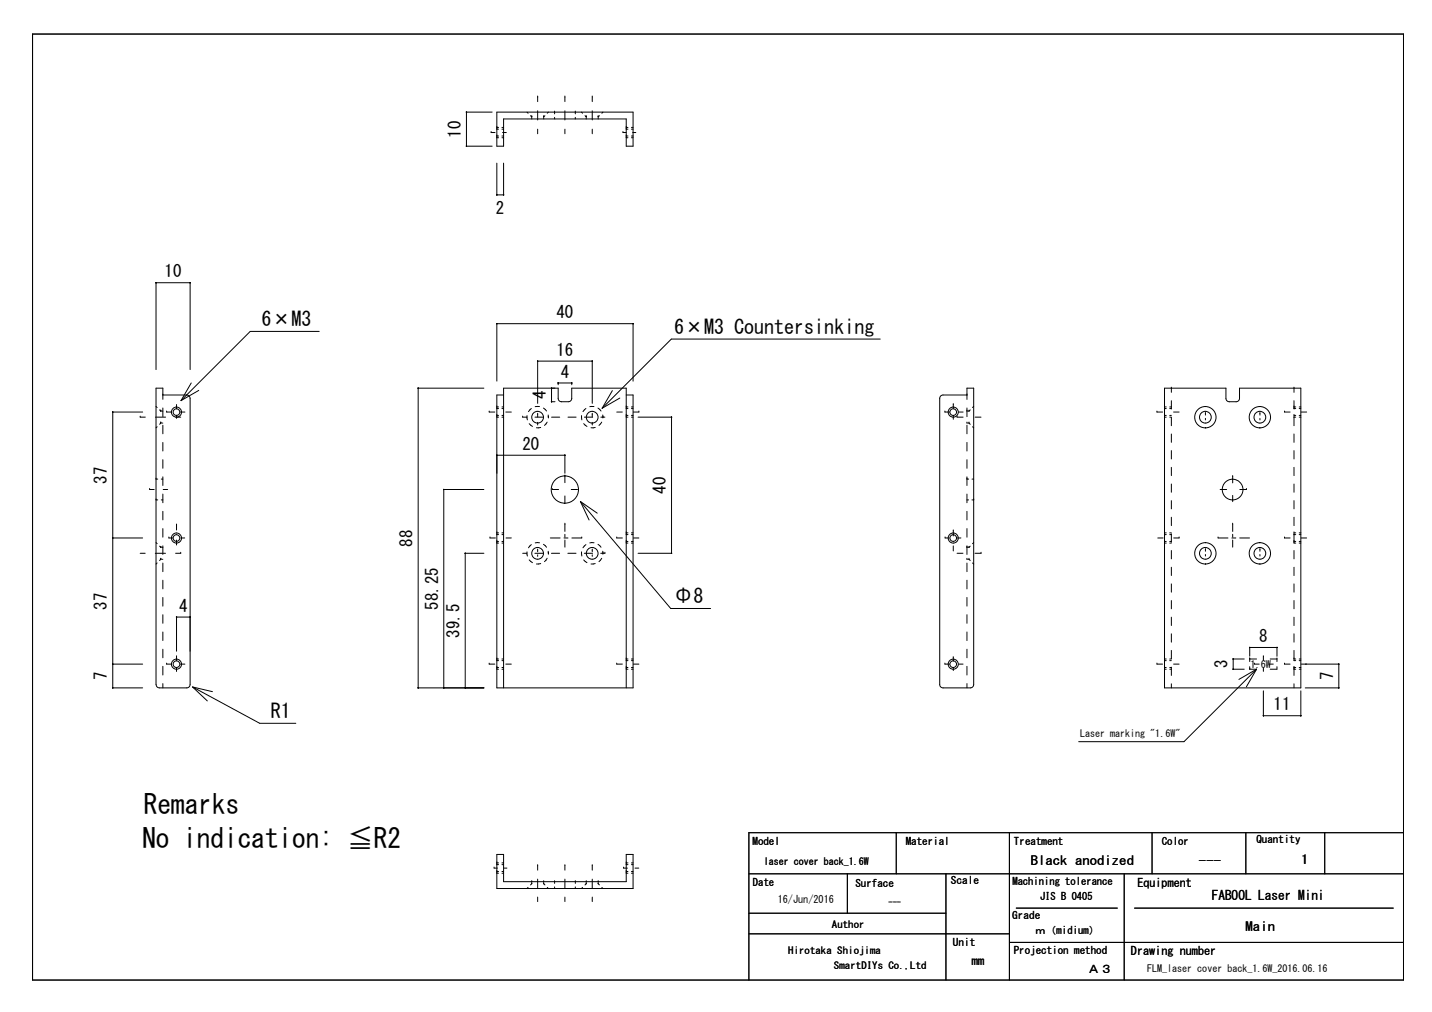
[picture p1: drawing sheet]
<svg xmlns="http://www.w3.org/2000/svg" width="297mm" height="210mm" viewBox="0 0 297 210" stroke-linecap="round" stroke-linejoin="round" font-family="sans-serif">
<g fill="none" stroke="#000" stroke-width=".21">
<path d="M6.8 7.1h284.3v196.2h-284.3zM96.7 23.2v.1M96.7 30.3v.1M96.8 30.3h5.3M96.8 23.2v.1M96.8 30.3h.1M101.9 27.5h.1M101.9 27.5h.8M102.1 23.3h-5.3v7.1M103.1 28.2h.1M103.1 26.8h.1M103.1 28.6h.1"/>
<path d="M103.1 26.4h.1M103.1 23.3h28.2v7h-1.4v-5.6h-25.4v5.6h-1.4zM103.1 33.8l-.1 6.7M103.1 28.2h.3M103.1 26.8h.3M103.1 28.6h.3M103.1 26.4h.3M104.1 28.2h.4M104.1 26.8h.4M104.1 28.6h.4M104.1 26.4h.4M104.2 27.5h.8"/>
<path d="M104.5 33.8l-.1 6.7M109.3 23.3l.2 .2M110 24l.3 .2M110.3 24.2h.1M110.3 24.2v.2M110.3 24.6v.1M111.5 20.1h.1M111.5 20.1v1M111.5 23v1.9M111.5 26.8v.9M112.8 24.2h.1M112.8 24.2v.2"/>
<path d="M112.8 24.6v.1M113 24l-.2 .2M113.7 23.3l-.2 .2M115 23.3h.1M115 23.3v.3M115 24.3v.4M117.2 20.1h.1M117.2 20.1v1M117.2 23v1.9M117.2 26.8v.9M119.3 23.3h.1M119.3 23.3v.3"/>
<path d="M119.3 24.3v.4M120.6 23.3l.2 .2M121.3 24l.3 .2M121.6 24.2h.1M121.6 24.2v.2M121.6 24.6v.1M122.9 20.1h.1M122.9 20.1v1M122.9 23v1.9M122.9 26.8v.9M124.1 24.2h.1M124.1 24.2v.2"/>
<path d="M124.1 24.6v.1M124.3 24l-.2 .2M125.1 23.3l-.3 .2M129.2 27.5h.1M129.2 27.5h.7M129.9 28.2h.1M129.9 26.8h.1M129.9 28.6h.1M129.9 26.4h.1M129.9 28.2h.4M129.9 26.8h.4M129.9 28.6h.4"/>
<path d="M129.9 26.4h.4M131 28.2h.3M131 26.8h.3M131 28.6h.3M131 26.4h.3M131.2 27.5h.7M32.3 58.6v.1M32.3 58.6l.1 18.1M32.4 58.6h7M32.4 58.6v.1M39.4 58.6v18.1M39.5 58.6v.1"/>
<path d="M103.1 40.4h1.4M103.1 40.4v.1M104.4 40.4h.1M104.5 40.4v.1M39.7 79.4l-2.2 3.7M66.2 68.7h-14.3l-14.4 14.4M103 67.1l.1 12M103.1 67.1h28.2M103.1 67.1v.1M111.5 74.9h.1M115.8 79.4v.1M115.8 79.4v.4"/>
<path d="M115.8 79.4h2.8M118.6 79.4v.1M118.6 79.4v.4M122.8 74.9h.1M122.9 74.9h.1M131.3 67.1v.1M131.3 67.1v12M182.6 70.3h-43.3l-14.4 14.4M23.3 85.4v.1M23.4 85.4v57.3M23.4 85.5h6.2M23.4 85.4v.1"/>
<path d="M29.1 86.5h.1M29.1 86.5h1M32.2 86.5h2.2M32.4 99.4h.1M32.4 84.3l.2 .2M32.4 99.4h.3M32.6 88.5l-.2 .2M33.1 85l.3 .3M33.4 87.7h.1M33.4 85.3h.1M33.4 87.7l-.3 .3M33.4 99.4h.4"/>
<path d="M33.7 85.3h.1M33.7 87.7h.1M33.8 81.9h.1M33.8 81.9h4.9a.7 .7 0 0 1 .7 .7v59.4a.69 .69 0 0 1-.7 .7h-5.6a.68 .68 0 0 1-.7-.7v-61.5h1.4v2.3M33.8 84.6v1.8M33.8 88.2v1.8M33.8 91.8v1.7M33.8 95.3v1.8M33.8 98.9v1.8M34.6 85.5h.1M34.6 85.5h.9M36.4 86.5h1.1"/>
<path d="M36.6 84.1h.1M36.6 84.1v.7M36.6 86.1v.7M37.4 85.5h1M41.2 81l-3.7 2.1M86.7 80.5v.1M86.7 80.5v62.2M86.7 80.5h13.7M101.5 85.5h.1M101.5 85.5h1.1M103.1 84.4h.1M103.1 84.7h.1"/>
<path d="M103.1 86.2h.1M103.1 86.5h.1M103.1 84.4h.3M103.1 84.7h.3M103.1 86.2h.3M103.1 86.5h.3M103.1 94.4h14.1M103.1 94.4v.1M104.1 84.4h.4M104.1 84.7h.4M104.1 86.2h.4M104.1 86.5h.4"/>
<path d="M104.5 81.9h-1.4v60.8h28.2v-60.8h-1.4M104.9 85.5h1.2M108.4 86.5h.1M108.4 86.5h.9M109.3 86.2l.1 .9M109.8 87.9l.6 .5M110.2 84.7l-.6 .7M111 86.5h1.7M111.5 85.9h.1M111.5 83.7v-8.8h11.4v8.8M111.5 85.9v.6M111.5 87.6v.6"/>
<path d="M111.9 84.3h-.9M112.2 88.7h-.9M112.7 84.6l.7 .7M113.5 87.6l-.6 .6M113.7 86.1v.4M113.7 86.5h.1M113.7 86.5v.2M114.4 80.5h.1M114.4 83.3h.1M114.4 80.5v2.9M114.4 86.5h1.7M114.4 83.3h.7"/>
<path d="M114.4 80.5v.1M114.4 83.3v.1M117.2 94.4v.1M117.2 98.7h.1M117.2 94.4v3.8M117.2 98.7v1.4M117.8 86.5h1.7M120.6 86.2l.1 .9M121.1 87.9l.7 .5M121.2 86.5h1.7M121.5 84.7l-.6 .7M122.9 85.9h.1"/>
<path d="M122.9 85.9v.6M122.9 87.6v.6M123.2 84.3h-.9M123.5 88.7h-.9M124 84.6l.7 .7M124.6 86.5h.9M124.8 87.6l-.6 .6M125 86.1l.1 .4M125.1 86.5h.1M125.1 86.5v.2M127 81l-2.1 3.7M127.9 85.5h1.2"/>
<path d="M128.6 82.6l-3.7 2.1M129.9 84.4h.1M129.9 84.7h.1M129.9 86.2h.1M129.9 86.5h.1M129.9 84.4h.4M129.9 84.7h.4M129.9 86.2h.4M129.9 86.5h.4M131 84.4h.3M131 84.7h.3M131 86.2h.3"/>
<path d="M131 86.5h.3M131.4 85.5h1.1M132.4 86.5h6.9v28.3M132.5 85.5h.1M139.3 86.5h.1M139.3 86.5v.1M196 85.5h.1M196 85.5h1M197.7 83.9h.1M197.7 83.9v.8M197.7 86.2v.8M198.5 86.5h.1"/>
<path d="M198.5 86.5h1.3M198.8 85.5h1M200.6 81.9h.1M200.6 85.3h.1M200.6 87.7h.1M200.6 99.4h.1M200.6 81.9h-5a.69 .69 0 0 0-.7 .7v59.4a.68 .68 0 0 0 .7 .7h5.7a.69 .69 0 0 0 .7-.7v-61.5h-1.4v2.3M200.6 84.6v1.8M200.6 88.2v1.8M200.6 91.8v1.7M200.6 95.3v1.8M200.6 98.9v1.8"/>
<path d="M200.6 99.4h.3M200.9 85.3h.1M200.9 87.7h.1M201 87.7h.1M201 85.3h.1M201 87.7l.3 .3M201.3 85l-.3 .3M201.6 99.4h.4M201.7 88.5l.3 .2M202 84.3l-.3 .2M202.3 86.5h1.2M240 85.5h.1"/>
<path d="M240 85.5h1.2M241.6 84.4h.1M241.6 84.7h.1M241.6 86.2h.1M241.6 86.5h.1M241.6 80.5h12.7v2.1a.68 .68 0 0 0 .7 .7h1.4a.69 .69 0 0 0 .7-.7v-2.1h12.7v62.2h-28.2zM241.6 84.4h.3M241.6 84.7h.3M241.6 86.2h.3M241.6 86.5h.3M242.6 84.4h.4M242.6 84.7h.4"/>
<path d="M242.6 86.2h.4M242.6 86.5h.4M243 80.5h.1M243 80.5v.9M243 83.1v1.7M243 86.6v1.7M243 90v1.8M243 93.5v1.7M243 96.9v1.8M243.4 85.5h1.2M250 85.8h.1M250 85.8v.3"/>
<path d="M250 86.8v.3M255.7 98.8h.1M255.7 98.8v1.4M261.3 85.8h.1M261.3 85.8v.3M261.3 86.8v.3M266.4 85.5h.1M266.4 85.5h1.2M268.4 80.5h.1M268.4 84.4h.1M268.4 84.7h.1M268.4 86.2h.1"/>
<path d="M268.4 86.5h.1M268.4 80.5v.9M268.4 83.1v1.7M268.4 86.6v1.7M268.4 90v1.8M268.4 93.5v1.7M268.4 96.9v1.8M268.4 84.4h.4M268.4 84.7h.4M268.4 86.2h.4M268.4 86.5h.4M269.5 84.4h.3"/>
<path d="M269.5 84.7h.3M269.5 86.2h.3M269.5 86.5h.3M269.9 85.5h1.1M23.3 111.6h.1M23.4 111.6h6.2M23.4 111.6h.1M29.1 114.8h1M31 101.5h.1M31 101.5h1M32.2 114.8h2.1M32.4 103.7h.1"/>
<path d="M32.4 112.5l.2 .3M32.4 103.7h.3M32.6 116.8l-.2 .2M33.1 113.3l.3 .2M33.4 116h.1M33.4 113.5h.1M33.4 116l-.3 .3M33.4 103.7h.4M33.7 113.5h.1M33.7 116h.1M33.8 102.5v1.8M33.8 106.1v1.7"/>
<path d="M33.8 109.6v1.8M33.8 113.2v1.8M33.8 116.8v1.8M33.8 101.5h1M35 111.6h.1M35 111.6h.9M36.4 114.8h1.1M36.6 108.9h.1M36.6 108.9v1M36.6 112v1M37.5 114.8h.1M37.5 111.6h.8"/>
<path d="M92 101.5v.1M92 101.5v41.2M92.1 101.5h8.3M92.1 101.5v.1M96.5 114.7v.1M96.5 114.8h3.9M96.5 114.7v28M101.6 111.6h.1M101.6 111.6h1.2M103.1 112.3h.1M103.1 110.9h.1M103.1 112.6h.1"/>
<path d="M103.1 110.5h.1M103.1 112.3h.3M103.1 110.9h.3M103.1 112.6h.3M103.1 110.5h.3M104.1 112.3h.4M104.1 110.9h.4M104.1 112.6h.4M104.1 110.5h.4M105 111.6h1.1M108.4 114.8h.9M109.3 114.5l.1 .8"/>
<path d="M109.8 116.1l.6 .6M110.2 113l-.6 .6M111 114.8h1.7M111.5 114.1h.1M111.5 114.1v.3M111.5 115.1v.3M111.9 112.6h-.9M112.2 116.9l-.9 .1M112.7 112.9l.7 .6M113.5 115.8l-.6 .7M113.7 114.3v.5M113.7 114.8h.1"/>
<path d="M113.7 114.8v.1M114.2 111.6h2M114.4 114.8h1.7M114.6 101.5h.1M114.6 101.5h1.3M117 111.6h.8M117.2 108.7h.1M117.2 102.9v1.3M117.2 108.7v1.5M117.2 110.8v.6M117.2 112v1.5M117.8 114.8h1.7"/>
<path d="M118.5 101.5h1.3M118.6 111.6h2.1M120.4 104l18.7 22.2h8.3M120.4 104l3.5 2.4M120.4 104l1.8 3.9M120.6 114.5l.1 .8M120.7 111.6h.1M121.1 116.1l.7 .6M121.2 114.8h1.7M121.5 113l-.6 .6M122.9 114.1h.1M122.9 114.1v.3"/>
<path d="M122.9 115.1v.3M123.2 112.6h-.9M123.5 116.9l-.9 .1M124 112.9l.7 .6M124.6 114.8h.9M124.8 115.8l-.6 .7M125 114.3l.1 .5M125.1 114.8h.1M125.1 114.8v.1M125.5 114.8h.1M127.9 111.6h.1M127.9 111.6h1.2"/>
<path d="M129.9 112.3h.1M129.9 110.9h.1M129.9 112.6h.1M129.9 110.5h.1M129.9 112.3h.4M129.9 110.9h.4M129.9 112.6h.4M129.9 110.5h.4M131 112.3h.3M131 110.9h.3M131 112.6h.3M131 110.5h.3"/>
<path d="M131.4 111.6h1.1M132.4 114.8h6.9M139.3 114.7v.1M196 111.6h.1M196 111.6h.9M197.7 110.1h.1M197.7 110.1v1.1M197.7 113.2v1.1M198.5 111.6h.8M198.5 114.8h1.2M200.6 113.5h.1M200.6 116h.1"/>
<path d="M200.6 102.5v1.8M200.6 106.1v1.7M200.6 109.6v1.8M200.6 113.2v1.8M200.6 116.8v1.8M200.6 103.7h.3M200.9 113.5h.1M200.9 116h.1M201 113.5h.1M201 116h.1M201 116l.3 .3M201.3 113.3l-.3 .2"/>
<path d="M201.6 103.7h.4M201.7 116.8l.3 .2M202 103.7h.1M202 112.5l-.3 .3M202.2 114.8h1.3M203.5 114.8h.1M240.2 111.6h1.1M241.6 112.3h.1M241.6 110.9h.1M241.6 112.6h.1M241.6 110.5h.1M241.6 112.3h.3"/>
<path d="M241.6 110.9h.3M241.6 112.6h.3M241.6 110.5h.3M242.6 112.3h.4M242.6 110.9h.4M242.6 112.6h.4M242.6 110.5h.4M243 100.4v1.7M243 103.8v1.8M243 107.3v1.7M243 110.7v1.8M243 114.2v1.7"/>
<path d="M243 117.7v1.7M243.5 111.6h1.1M244.6 111.6h.1M250 114h.1M250 114v.3M250 115v.3M252.7 111.6h.1M252.7 111.6h2M253.1 101.5h1.3M255.5 111.6h.8M255.7 108.7h.1M255.7 102.8v1.2"/>
<path d="M255.7 108.7v1.5M255.7 110.8v.6M255.7 112v1.5M257.2 111.6h2M257.2 101.5h1.4M258.6 101.5h.1M261.3 114h.1M261.3 114v.3M261.3 115v.3M266.4 111.6h.1M266.4 111.6h1.2M268.4 112.3h.1"/>
<path d="M268.4 110.9h.1M268.4 112.6h.1M268.4 110.5h.1M268.4 112.3h.4M268.4 110.9h.4M268.4 112.6h.4M268.4 110.5h.4M268.4 100.4v1.7M268.4 103.8v1.8M268.4 107.3v1.7M268.4 110.7v1.8M268.4 114.2v1.7"/>
<path d="M268.4 117.7v1.7M269.5 112.3h.3M269.5 110.9h.3M269.5 112.6h.3M269.5 110.5h.3M269.9 111.6h1.1M23.3 137.7v.1M23.4 137.7h6.2M23.4 137.7v.1M33.8 120.3v1.8M33.8 123.9v1.8M33.8 127.5v1.8"/>
<path d="M33.8 131.1v1.8M33.8 134.7v1.7M33.8 138.2v1.8M34.6 137.7h.1M34.6 137.7h.9M36.6 128h.1M36.6 127.9v7.2M36.6 136.2h.1M36.6 136.2v.8M36.6 138.5v.8M36.6 128h2.8M36.6 127.9v.1"/>
<path d="M37.4 137.7h1M39.5 127.9v.1M101.5 137.7h.1M101.5 137.7h1.1M103.1 137h.1M103.1 136.7h.1M103.1 138.4h.1M103.1 138.8h.1M103.1 137h.3M103.1 136.7h.3M103.1 138.4h.3M103.1 138.8h.3"/>
<path d="M104.1 137h.4M104.1 136.7h.4M104.1 138.4h.4M104.1 138.8h.4M104.9 137.7h1.2M127.9 137.7h.1M127.9 137.7h1.2M129.9 136.7h.1M129.9 137h.1M129.9 138.4h.1M129.9 138.8h.1M129.9 137h.4"/>
<path d="M129.9 136.7h.4M129.9 138.4h.4M129.9 138.8h.4M131 137h.3M131 136.7h.3M131 138.4h.3M131 138.8h.3M131.4 137.7h1.1M196 137.7h.1M196 137.7h1M197.7 136.4h.1M197.7 136.4v.7"/>
<path d="M197.7 138.4v.7M198.8 137.7h1M200.6 120.3v1.8M200.6 123.9v1.8M200.6 127.5v1.8M200.6 131.1v1.8M200.6 134.7v1.7M200.6 138.2v1.8M240 137.7h.1M240 137.7h1.2M241.6 136.7h.1M241.6 137h.1"/>
<path d="M241.6 138.4h.1M241.6 138.8h.1M241.6 137h.3M241.6 136.7h.3M241.6 138.4h.3M241.6 138.8h.3M242.6 137h.4M242.6 136.7h.4M242.6 138.4h.4M242.6 138.8h.4M243 121.1v1.7M243 124.6v1.7"/>
<path d="M243 128v1.7M243 131.5v1.7M243 134.9v1.7M243 138.4v1.7M243.4 137.7h1.2M255.8 136.6v.1M255.8 138.8h.1M255.8 136.7h2.3M255.8 136.6v2.2h2.3M255.8 136.7h.1M259.2 134.3h.1M259.2 136.7h.1"/>
<path d="M259.2 138.8h.1M259.2 136.7h1.4M259.2 138.8h1.4M259.2 134.3v1.8M259.2 136.7v.5M259.2 138.3v.5M259.2 134.3h5.7M259.3 134.3h.1M260.2 137.7h.1M260.2 137.7h1M260.6 138.8l-15 15h-21.8M260.6 138.8l-2.1 3.7"/>
<path d="M260.6 138.8l-3.6 2.1M262.1 136.2h.1M262.1 136.2v.8M262.1 138.5v.7M263.1 137.7h1M263.5 136.7h1.4M264.9 134.3h.1M264.9 136.7h.1M264.9 138.3v.5h-1.4M264.9 134.3v1.8M264.9 136.7v.5M266.4 137.7h.1"/>
<path d="M266.4 137.7h1.2M268.4 136.7h.1M268.4 137h.1M268.4 138.8h.1M268.4 138.4h.1M268.4 121.1v1.7M268.4 124.6v1.7M268.4 128v1.7M268.4 131.5v1.7M268.4 134.9v1.7M268.4 138.4v1.7M268.4 137h.4"/>
<path d="M268.4 136.7h.4M268.4 138.4h.4M268.4 138.8h.4M269.5 137h.3M269.5 136.7h.3M269.5 138.4h.3M269.5 138.8h.3M269.9 137.7h7.8M277.7 137.7v.1M277.7 137.7v5M23.3 142.7h.1M23.4 142.7h6.2"/>
<path d="M23.4 142.7h.1M33.8 141.8v.9M39.9 142.5l14 7.5h7.5M39.9 142.5l4.2 1M39.9 142.5l3.1 2.9M86.7 142.6v.1M86.7 142.7h13.7M92 142.7h.1M92.1 142.6v.1M96.5 142.6v.1M96.5 142.7h.1M104.5 142.7v-62.2h11.3v2.1a.68 .68 0 0 0 .7 .7h1.4a.69 .69 0 0 0 .7-.7v-2.1h11.3v62.2"/>
<path d="M200.6 141.8v.9M243 141.8v.9M262 148.4v.1M262.1 143.3v5.2M262.1 148.5h7.7M268.4 141.8v.9M269.8 143.3v5.2M269.9 148.4v.1M270.7 142.7h7M277.7 142.7h.1M277.7 142.6v.1M103.1 179.3h.1"/>
<path d="M103.1 179h.1M103.1 177.2h1.4v5.7h25.4v-5.7h1.4v7.1h-28.2zM103.1 179.3h.3M103.1 179h.3M104.1 179.3h.4M104.1 179h.4M111.5 179.5h.1M111.5 179.5v1M117.2 179.5h.1M117.2 179.5v1M122.9 179.5h.1M122.9 179.5v1"/>
<path d="M129.9 179.3h.1M129.9 179h.1M129.9 179.3h.4M129.9 179h.4M131 179.3h.3M131 179h.3M185.9 172.7v8.5M209.4 172.7v30.6M239 172.7v8.5M258.4 172.7v8.5M274.8 172.7v8.5M291.1 172.7h-135.8v30.6"/>
<path d="M102.5 180.1h.1M102.5 180.1h.7M103.1 180.8h.1M103.1 181.1h.1M103.1 180.8h.3M103.1 181.1h.3M104.1 180.8h.4M104.1 181.1h.4M104.5 180.1h.7M109.5 184.1l-.2 .2M110.3 183.3h.1M110.3 182.9h.1"/>
<path d="M110.3 182.9v.1M110.3 183.2v.1M110.3 183.3l-.3 .3M111.5 182.3v1.9M111.5 186.1v.9M112.8 182.9h.1M112.8 183.3h.1M112.8 182.9v.1M112.8 183.2v.1M112.8 183.3l.2 .3M113.5 184.1l.2 .2M115 182.9h.1"/>
<path d="M115 182.9v.3M115 184v.3M117.2 182.3v1.9M117.2 186.1v.9M119.3 182.9h.1M119.3 182.9v.3M119.3 184v.3M120.8 184.1l-.2 .2M121.6 183.3h.1M121.6 182.9h.1M121.6 182.9v.1M121.6 183.2v.1"/>
<path d="M121.6 183.3l-.3 .3M122.9 182.3v1.9M122.9 186.1v.9M124.1 182.9h.1M124.1 183.3h.1M124.1 182.9v.1M124.1 183.2v.1M124.1 183.3l.2 .3M124.8 184.1l.3 .2M129.3 180.1h.1M129.3 180.1h.9M129.9 180.8h.1"/>
<path d="M129.9 181.1h.1M129.9 180.8h.4M129.9 181.1h.4M131 180.8h.3M131 181.1h.3M131.7 180.1h.8M155.3 189.4h40.9M155.3 181.2h135.8M155.3 193.7h54.1M175.8 181.2v8.2M196.2 181.2v22.1M209.4 195.5h81.7"/>
<path d="M210.8 188.4h21M233.2 181.2v22.1M235.3 188.4h53.7"/>
<circle cx="36.6" cy="85.5" r="1.05"/>
<circle cx="36.6" cy="85.5" r=".69"/>
<circle cx="111.5" cy="86.5" r="1.22"/>
<circle cx="122.8" cy="86.5" r="1.22"/>
<circle cx="197.7" cy="85.5" r=".68"/>
<circle cx="197.7" cy="85.5" r="1.05"/>
<circle cx="250" cy="86.5" r="2.21"/>
<circle cx="250" cy="86.5" r="1.22"/>
<circle cx="261.3" cy="86.5" r="2.21"/>
<circle cx="261.3" cy="86.5" r="1.22"/>
<circle cx="36.6" cy="111.6" r="1.05"/>
<circle cx="36.6" cy="111.6" r=".69"/>
<circle cx="111.5" cy="114.8" r="1.22"/>
<circle cx="117.2" cy="101.5" r="2.83"/>
<circle cx="122.8" cy="114.8" r="1.22"/>
<circle cx="197.7" cy="111.6" r="1.05"/>
<circle cx="197.7" cy="111.6" r=".69"/>
<circle cx="250" cy="114.8" r="2.21"/>
<circle cx="250" cy="114.8" r="1.22"/>
<circle cx="255.7" cy="101.5" r="2.15"/>
<circle cx="261.3" cy="114.8" r="2.21"/>
<circle cx="261.3" cy="114.8" r="1.22"/>
<circle cx="36.6" cy="137.8" r="1.05"/>
<circle cx="36.6" cy="137.8" r=".69"/>
<circle cx="197.7" cy="137.8" r="1.05"/>
<circle cx="197.7" cy="137.8" r=".69"/>
</g>
<g font-size="5.7">
<text x="29.9" y="168.8">Remarks</text>
<text x="29.5" y="175.8">No indication: ≦R2</text>
</g>
<g font-size="4.1">
<text x="54.2" y="67.7">6×M3</text>
<text x="139.8" y="69.2">6×M3 Countersinking</text>
<text x="139.7" y="125.1">Φ8</text>
<text x="56.2" y="148.9">R1</text>
</g>
<g font-size="3.5">
<text x="95.6" y="28.6" transform="rotate(-90 95.6 28.6)">10</text>
<text x="102.9" y="44.4">2</text>
<text x="34.1" y="57.5">10</text>
<text x="115.4" y="66">40</text>
<text x="115.4" y="73.8">16</text>
<text x="113.2" y="82.8" transform="rotate(-90 113.2 82.8)">4</text>
<text x="116.3" y="78.3">4</text>
<text x="108.4" y="93.3">20</text>
<text x="22.2" y="100.3" transform="rotate(-90 22.2 100.3)">37</text>
<text x="138.1" y="102.4" transform="rotate(-90 138.1 102.4)">40</text>
<text x="85.6" y="113.4" transform="rotate(-90 85.6 113.4)">88</text>
<text x="22.2" y="126.4" transform="rotate(-90 22.2 126.4)">37</text>
<text x="37.1" y="126.8">4</text>
<text x="90.9" y="126.5" transform="rotate(-90 90.9 126.5)">58.25</text>
<text x="95.3" y="132.3" transform="rotate(-90 95.3 132.3)">39.5</text>
<text x="261.2" y="133.2">8</text>
<text x="22.2" y="141.1" transform="rotate(-90 22.2 141.1)">7</text>
<text x="254.6" y="138.6" transform="rotate(-90 254.6 138.6)">3</text>
<text x="276.5" y="141.1" transform="rotate(-90 276.5 141.1)">7</text>
<text x="264.2" y="147.3">11</text>
</g>
<text font-size="2.7" x="251.4" y="186.7">FABOOL Laser Mini</text>
<g font-size="2.6">
<text x="213.8" y="179.3">Black anodized</text>
<text x="248.7" y="179.3">---</text>
<text x="269.9" y="179.2">1</text>
<text x="258.4" y="193.2">Main</text>
</g>
<g font-size="2.5">
<text x="236" y="183.9">Equipment</text>
<text x="201.6" y="200.2">mm</text>
<text x="225.6" y="201.7">Ａ３</text>
<text x="234.6" y="198.1">Drawing number</text>
</g>
<g font-size="2.2">
<text x="156.1" y="175.2">Model</text>
<text x="187.9" y="175.2">Material</text>
<text x="210.3" y="175.2">Treatment</text>
<text x="241" y="175.2">Color</text>
<text x="260.6" y="174.9">Quantity</text>
<text x="156.2" y="183.9">Date</text>
<text x="177.4" y="184">Surface</text>
<text x="197.2" y="183.4">Scale</text>
<text x="210" y="183.5">Machining tolerance</text>
<text x="161.3" y="187.4">16/Jun/2016</text>
<text x="210" y="190.7">Grade</text>
<text x="215.7" y="186.6">JIS B 0405</text>
<text x="197.7" y="196.2">Unit</text>
<text x="210.3" y="197.9">Projection method</text>
<text x="214.7" y="193.8">ｍ（midium）</text>
</g>
<g font-size="2.1">
<text x="259.4" y="138.5">1.6W</text>
<text x="224.1" y="152.8">Laser marking &quot;1.6W&quot;</text>
<text x="158.4" y="179.4">laser cover back_1.6W</text>
<text x="163.5" y="197.9">Hirotaka Shiojima</text>
<text x="172.6" y="192.5">Author</text>
<text x="173" y="201.1">SmartDIYs Co.,Ltd</text>
<text x="238" y="201.6">FLM_laser cover back_1.6W_2016.06.16</text>
</g>
<text font-size="1.7" x="184.3" y="187.7">---</text>
</svg>
